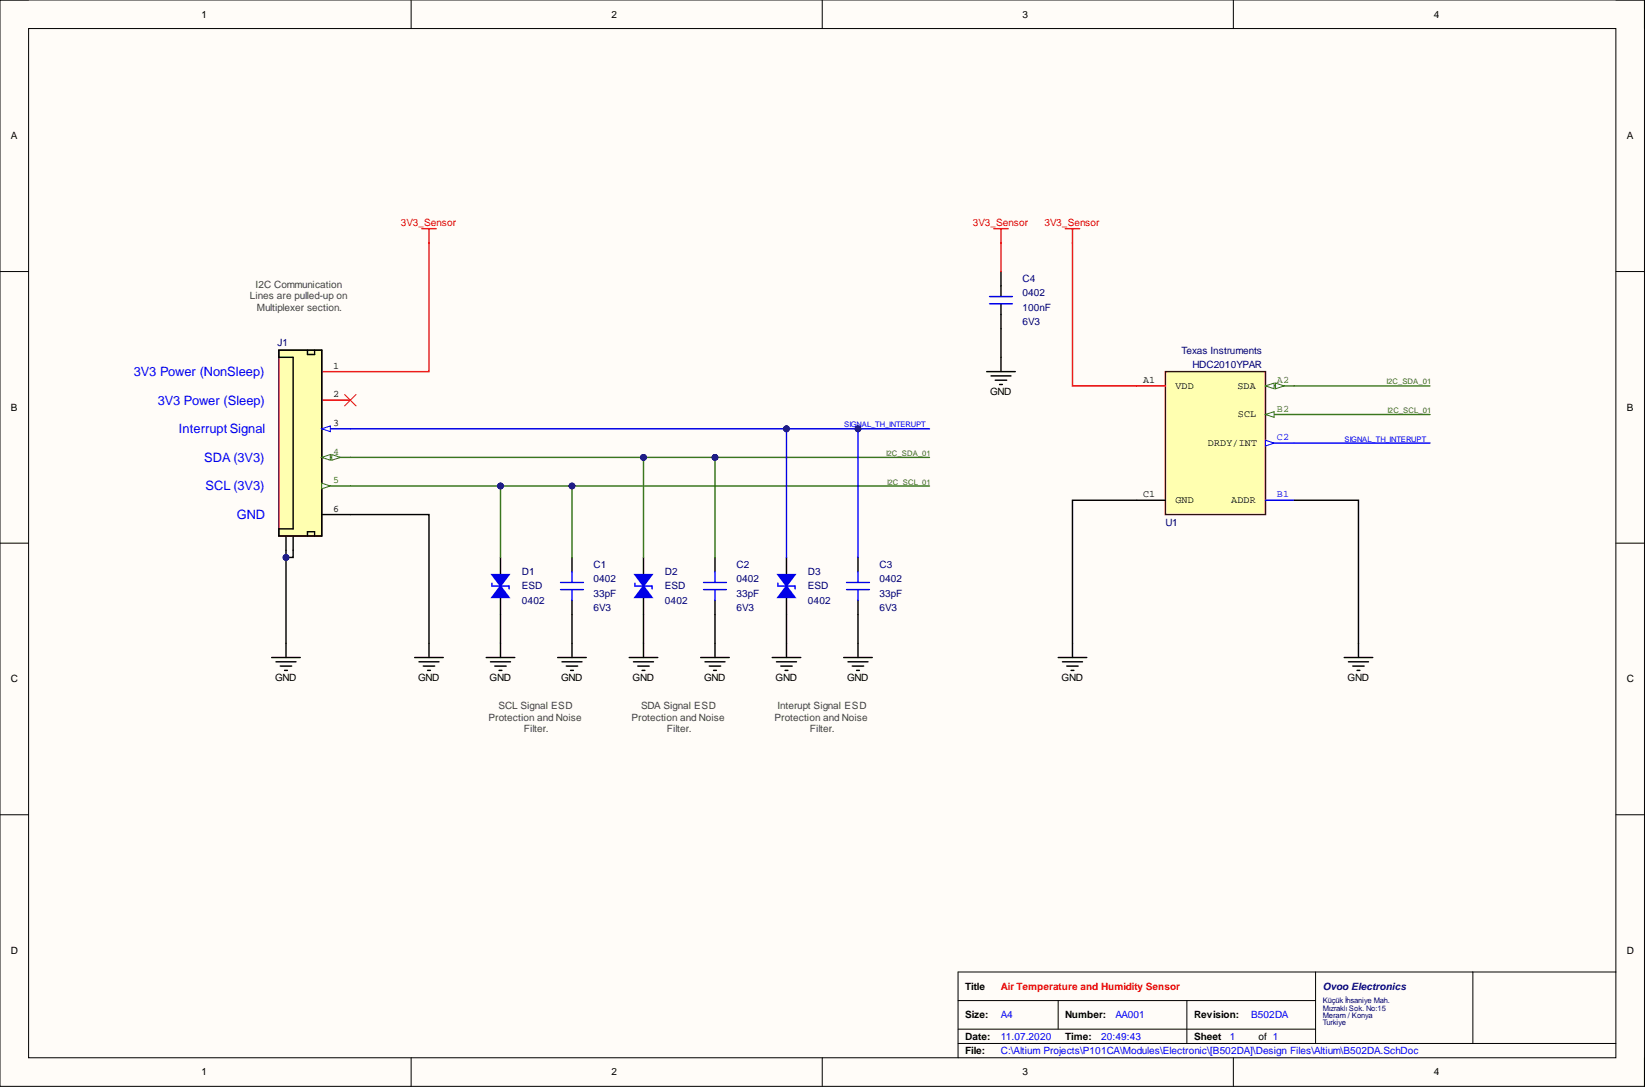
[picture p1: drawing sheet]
<svg xmlns="http://www.w3.org/2000/svg" width="292mm" height="193mm" viewBox="0 0 292 193" stroke-linecap="round" stroke-linejoin="round" font-family="sans-serif">
<path d="M0 0h292v192.9h-292z" fill-rule="evenodd" fill="#fffcf8"/>
<path d="M0 0h292v192.9h-292z" fill="none" stroke="#000" stroke-width=".18"/>
<path d="M5.1 5.1h281.8v182.7h-281.8z" fill-rule="evenodd" fill="#fffcf8"/>
<g fill="none" stroke="#000" stroke-width=".18">
<path d="M0 0h5.1M73 0v5.1M146 0v5.1M219 0v5.1M286.9 0h5.1v5.1M5.1 5.1h281.8v182.7h-281.8zM0 48.2h5.1M286.9 48.2h5.1M0 96.4h5.1M286.9 96.4h5.1M0 144.6h5.1M286.9 144.6h5.1"/>
<path d="M170.1 177.6h63.5M187.9 177.6v5.1M210.8 177.6v7.6M233.6 172.6v12.6M261.5 172.6v12.6M286.9 172.6h-116.8v15.2M73 187.8v5.1M146 187.8v5.1M170.1 185.2h116.8M170.1 182.7h63.5M219 187.8v5.1M292 187.8v5.1"/>
</g>
<path d="M88.9 99v4M48.2 116.7h5.1M49 117.5h3.6M49.8 118.2h2M50.5 119h.5M50.8 114.2v2.5M73.6 116.7h5.1M74.4 117.5h3.6M75.2 118.2h2M75.9 119h.5M76.2 114.2v2.5M88.9 105.1v4" fill="none" stroke="#000" stroke-width=".25"/>
<path d="M87.3 104h3.1" fill="none" stroke="#00f" stroke-width=".25"/>
<path d="M88.9 104l1.5 2.1h-3.1z" fill="#00f"/>
<path d="M87.3 103.5v.5M88.9 104l1.5 2.1h-3.1zM90.4 104v.5" fill="none" stroke="#00f" stroke-width=".25"/>
<path d="M87.3 102h3.1l-1.5 2z" fill="#00f"/>
<path d="M87.3 102h3.1l-1.5 2zM99.5 103.4h4.1M99.5 104.7h4.1M101.6 101.5v1.9M101.6 104.7v1.9M112.7 104h3.1" fill="none" stroke="#00f" stroke-width=".25"/>
<g fill="none" stroke="#000" stroke-width=".25">
<path d="M101.6 99v2.5M114.3 99v4M86.3 116.7h5.1M87.1 117.5h3.5M87.9 118.2h2M88.6 119h.5M88.9 114.2v2.5M99 116.7h5.1M99.8 117.5h3.5M100.6 118.2h2M101.3 119h.5M101.6 106.6v2.5"/>
<path d="M101.6 114.2v2.5M114.3 105.1v4"/>
</g>
<path d="M114.3 104l1.5 2.1h-3.1z" fill="#00f"/>
<path d="M112.7 103.5v.5M114.3 104l1.5 2.1h-3.1zM115.8 104v.5" fill="none" stroke="#00f" stroke-width=".25"/>
<path d="M112.7 102h3.1l-1.5 2z" fill="#00f"/>
<path d="M112.7 102h3.1l-1.5 2zM124.9 103.4h4.1M124.9 104.7h4.1M127 101.5v1.9M127 104.7v1.9M138.1 104h3.1" fill="none" stroke="#00f" stroke-width=".25"/>
<g fill="none" stroke="#000" stroke-width=".25">
<path d="M127 99v2.5M139.7 99v4M111.7 116.7h5.1M112.5 117.5h3.5M113.2 118.2h2.1M114 119h.5M114.3 114.2v2.5M124.4 116.7h5.1M125.2 117.5h3.5M125.9 118.2h2.1M126.7 119h.5M127 106.6v2.5"/>
<path d="M127 114.2v2.5M139.7 105.1v4"/>
</g>
<path d="M74.9 40.6h2.5M76.2 40.6v2.5" fill="none" stroke="#f00" stroke-width=".25"/>
<path d="M139.7 104l1.5 2.1h-3.1z" fill="#00f"/>
<path d="M138.1 103.5v.5M139.7 104l1.5 2.1h-3.1zM141.2 104v.5" fill="none" stroke="#00f" stroke-width=".25"/>
<path d="M138.1 102h3.1l-1.5 2z" fill="#00f"/>
<path d="M138.1 102h3.1l-1.5 2zM150.3 103.4h4.1M150.3 104.7h4.1M152.4 101.5v1.9M152.4 104.7v1.9" fill="none" stroke="#00f" stroke-width=".25"/>
<g fill="none" stroke="#000" stroke-width=".25">
<path d="M50.8 95.2v2.5M52.1 95.2v2.5M152.4 99v2.5M137.1 116.7h5.1M137.9 117.5h3.5M138.6 118.2h2.1M139.4 119h.5M139.7 114.2v2.5M149.8 116.7h5.1M150.6 117.5h3.5M151.3 118.2h2.1M152.1 119h.5"/>
<path d="M152.4 106.6v2.5M152.4 114.2v2.5"/>
</g>
<path d="M49.5 62.2h7.6v33h-7.6z" fill-rule="evenodd" fill="#ffffb0"/>
<path d="M49.5 62.2h7.6v33h-7.6z" fill="none" stroke="#800000" stroke-width=".25"/>
<path d="M57.1 66h5.1M57.1 71h5.1" fill="none" stroke="#f00" stroke-width=".25"/>
<path d="M49.5 62.2h7.6v33h-7.6v-1.3h2.6v-30.5h-2.6zM54.6 62.2v.7h1.3v-.7M54.6 95.2v-.8h1.3v.8" fill="none" stroke="#000" stroke-width=".25"/>
<path d="M57.1 76.1h5.1" fill="none" stroke="#00f" stroke-width=".25"/>
<path d="M57.1 76.1l1.6-.5v1z" fill="#f8fcff"/>
<path d="M57.1 76.1l1.6-.5v1z" fill="none" stroke="#00f" stroke-width=".18"/>
<path d="M57.1 81.2h5.1" fill="none" stroke="#38761d" stroke-width=".25"/>
<path d="M57.1 81.2l1.6-.5v1z" fill="#f8fcff"/>
<path d="M57.1 81.2l1.6-.5v1z" fill="none" stroke="#38761d" stroke-width=".18"/>
<path d="M58.9 80.7l1.5 .5-1.5 .5z" fill="#f8fcff"/>
<path d="M58.9 80.7l1.5 .5-1.5 .5z" fill="none" stroke="#38761d" stroke-width=".18"/>
<path d="M57.1 86.3h5.1" fill="none" stroke="#38761d" stroke-width=".25"/>
<path d="M57.1 85.8l1.6 .5-1.6 .5z" fill="#f8fcff"/>
<path d="M57.1 85.8l1.6 .5-1.6 .5z" fill="none" stroke="#38761d" stroke-width=".18"/>
<path d="M57.1 91.3h5.1" fill="none" stroke="#000" stroke-width=".25"/>
<path d="M206.9 66h17.8v25.3h-17.8z" fill-rule="evenodd" fill="#ffffb0"/>
<path d="M206.9 66h17.8v25.3h-17.8z" fill="none" stroke="#800000" stroke-width=".25"/>
<path d="M224.7 88.8h5.1" fill="none" stroke="#00f" stroke-width=".25"/>
<path d="M201.9 88.8h5" fill="none" stroke="#000" stroke-width=".25"/>
<path d="M201.9 68.5h5" fill="none" stroke="#f00" stroke-width=".25"/>
<path d="M224.7 68.5h5.1" fill="none" stroke="#38761d" stroke-width=".25"/>
<path d="M224.7 68.5l1.5-.5v1z" fill="#f8fcff"/>
<path d="M224.7 68.5l1.5-.5v1z" fill="none" stroke="#38761d" stroke-width=".18"/>
<path d="M226.5 68l1.5 .5-1.5 .5z" fill="#f8fcff"/>
<path d="M226.5 68l1.5 .5-1.5 .5z" fill="none" stroke="#38761d" stroke-width=".18"/>
<path d="M224.7 73.6h5.1" fill="none" stroke="#38761d" stroke-width=".25"/>
<path d="M224.7 73.6l1.5-.5v1z" fill="#f8fcff"/>
<path d="M224.7 73.6l1.5-.5v1z" fill="none" stroke="#38761d" stroke-width=".18"/>
<path d="M224.7 78.7h5.1" fill="none" stroke="#00f" stroke-width=".25"/>
<path d="M224.7 78.2l1.5 .5-1.5 .5z" fill="#f8fcff"/>
<path d="M224.7 78.2l1.5 .5-1.5 .5z" fill="none" stroke="#00f" stroke-width=".18"/>
<path d="M176.5 40.6h2.5M177.7 40.6v2.5M189.2 40.6h2.5M190.4 40.6v2.5" fill="none" stroke="#f00" stroke-width=".25"/>
<g fill="none" stroke="#000" stroke-width=".25">
<path d="M177.7 48.2v4.4M177.7 53.9v4.5M175.2 66h5.1M176 66.7h3.5M176.7 67.5h2.1M177.5 68.3h.5M177.7 63.4v2.6M52.1 97.7v1.3h-1.3M187.9 116.7h5.1M188.7 117.5h3.5M189.4 118.2h2.1M190.2 119h.5"/>
<path d="M190.4 114.2v2.5M238.7 116.7h5.1M239.4 117.5h3.6M240.2 118.2h2M241 119h.5M241.2 114.2v2.5"/>
</g>
<path d="M61.2 70l2 2.1M63.2 70l-2 2.1" fill="none" stroke="#f00" stroke-width=".18"/>
<path d="M175.7 53.9h4.1M175.7 52.6h4.1" fill="none" stroke="#00f" stroke-width=".25"/>
<circle cx="50.8" cy="99" r=".51" fill="#000080"/>
<circle cx="50.8" cy="99" r=".51" fill="none" stroke="#000080" stroke-width=".18"/>
<path d="M62.2 91.3h14v22.9" fill="none" stroke="#000" stroke-width=".25"/>
<path d="M62.2 86.3h102.8" fill="none" stroke="#38761d" stroke-width=".25"/>
<circle cx="88.9" cy="86.3" r=".51" fill="#000080"/>
<circle cx="88.9" cy="86.3" r=".51" fill="none" stroke="#000080" stroke-width=".18"/>
<circle cx="101.6" cy="86.3" r=".51" fill="#000080"/>
<circle cx="101.6" cy="86.3" r=".51" fill="none" stroke="#000080" stroke-width=".18"/>
<path d="M62.2 81.2h102.8" fill="none" stroke="#38761d" stroke-width=".25"/>
<circle cx="114.3" cy="81.2" r=".51" fill="#000080"/>
<circle cx="114.3" cy="81.2" r=".51" fill="none" stroke="#000080" stroke-width=".18"/>
<circle cx="127" cy="81.2" r=".51" fill="#000080"/>
<circle cx="127" cy="81.2" r=".51" fill="none" stroke="#000080" stroke-width=".18"/>
<path d="M62.2 76.1h102.8" fill="none" stroke="#00f" stroke-width=".25"/>
<circle cx="139.7" cy="76.1" r=".51" fill="#000080"/>
<circle cx="139.7" cy="76.1" r=".51" fill="none" stroke="#000080" stroke-width=".18"/>
<circle cx="152.4" cy="76.1" r=".51" fill="#000080"/>
<circle cx="152.4" cy="76.1" r=".51" fill="none" stroke="#000080" stroke-width=".18"/>
<path d="M76.2 43.1v22.9h-14M190.4 43.1v25.4h11.5" fill="none" stroke="#f00" stroke-width=".25"/>
<path d="M50.8 97.7v16.5M201.9 88.8h-11.5v25.4M229.8 88.8h11.4v25.4" fill="none" stroke="#000" stroke-width=".25"/>
<circle cx="50.8" cy="99" r=".51" fill="#000080"/>
<circle cx="50.8" cy="99" r=".51" fill="none" stroke="#000080" stroke-width=".18"/>
<path d="M88.9 109.1v5.1" fill="none" stroke="#000" stroke-width=".25"/>
<path d="M88.9 86.3v12.7" fill="none" stroke="#38761d" stroke-width=".25"/>
<circle cx="88.9" cy="86.3" r=".51" fill="#000080"/>
<circle cx="88.9" cy="86.3" r=".51" fill="none" stroke="#000080" stroke-width=".18"/>
<path d="M101.6 109.1v5.1" fill="none" stroke="#000" stroke-width=".25"/>
<path d="M101.6 86.3v12.7" fill="none" stroke="#38761d" stroke-width=".25"/>
<circle cx="101.6" cy="86.3" r=".51" fill="#000080"/>
<circle cx="101.6" cy="86.3" r=".51" fill="none" stroke="#000080" stroke-width=".18"/>
<path d="M114.3 109.1v5.1" fill="none" stroke="#000" stroke-width=".25"/>
<path d="M114.3 81.2v17.8" fill="none" stroke="#38761d" stroke-width=".25"/>
<circle cx="114.3" cy="81.2" r=".51" fill="#000080"/>
<circle cx="114.3" cy="81.2" r=".51" fill="none" stroke="#000080" stroke-width=".18"/>
<path d="M127 109.1v5.1" fill="none" stroke="#000" stroke-width=".25"/>
<path d="M127 81.2v17.8" fill="none" stroke="#38761d" stroke-width=".25"/>
<circle cx="127" cy="81.2" r=".51" fill="#000080"/>
<circle cx="127" cy="81.2" r=".51" fill="none" stroke="#000080" stroke-width=".18"/>
<path d="M139.7 109.1v5.1" fill="none" stroke="#000" stroke-width=".25"/>
<path d="M139.7 76.1v22.9" fill="none" stroke="#00f" stroke-width=".25"/>
<circle cx="139.7" cy="76.1" r=".51" fill="#000080"/>
<circle cx="139.7" cy="76.1" r=".51" fill="none" stroke="#000080" stroke-width=".18"/>
<path d="M152.4 109.1v5.1" fill="none" stroke="#000" stroke-width=".25"/>
<path d="M152.4 76.1v22.9" fill="none" stroke="#00f" stroke-width=".25"/>
<circle cx="152.4" cy="76.1" r=".51" fill="#000080"/>
<circle cx="152.4" cy="76.1" r=".51" fill="none" stroke="#000080" stroke-width=".18"/>
<path d="M229.8 68.5h24.1M229.8 73.6h24.1" fill="none" stroke="#38761d" stroke-width=".25"/>
<path d="M229.8 78.7h24.1" fill="none" stroke="#00f" stroke-width=".25"/>
<path d="M177.7 58.4v5" fill="none" stroke="#000" stroke-width=".25"/>
<path d="M177.7 43.1v5.1" fill="none" stroke="#f00" stroke-width=".25"/>
<g font-size="2.3" fill="#00f">
<text x="23.8" y="66.7">3V3 Power (NonSleep)</text>
<text x="28" y="71.8">3V3 Power (Sleep)</text>
<text x="31.7" y="76.9">Interrupt Signal</text>
<text x="36.2" y="82">SDA (3V3)</text>
<text x="36.5" y="87">SCL (3V3)</text>
<text x="42.1" y="92.1">GND</text>
</g>
<g font-size="1.8">
<text x="35.8" y="3.1">1</text>
<text x="108.6" y="3.1">2</text>
<text x="181.6" y="3.1">3</text>
<text x="254.6" y="3.1">4</text>
<text x="1.9" y="24.7">A</text>
<text x="288.9" y="24.7">A</text>
<text x="59.2" y="65.5">1</text>
<text x="59.2" y="70.5">2</text>
<text x="175.8" y="70.1">GND</text>
<text x="203" y="68">A1</text>
<text x="208.7" y="69">VDD</text>
<text x="219.7" y="69">SDA</text>
<text x="1.9" y="72.9">B</text>
<text x="59.2" y="75.6">3</text>
<text x="219.8" y="74.1">SCL</text>
<text x="288.9" y="72.9">B</text>
<text x="214.5" y="79.2">DRDY/INT</text>
<text x="203" y="88.3">C1</text>
<text x="208.7" y="89.3">GND</text>
<text x="218.6" y="89.3">ADDR</text>
<text x="59.2" y="90.8">6</text>
<text x="1.9" y="121.1">C</text>
<text x="48.8" y="120.9">GND</text>
<text x="74.2" y="120.9">GND</text>
<text x="86.9" y="120.9">GND</text>
<text x="99.6" y="120.9">GND</text>
<text x="112.3" y="120.9">GND</text>
<text x="125" y="120.9">GND</text>
<text x="137.7" y="120.9">GND</text>
<text x="150.4" y="120.9">GND</text>
<text x="188.5" y="120.9">GND</text>
<text x="239.3" y="120.9">GND</text>
<text x="288.9" y="121.1">C</text>
<text x="1.9" y="169.3">D</text>
<text x="288.9" y="169.3">D</text>
<text x="171.4" y="175.7">Title</text>
<text x="171.4" y="180.8">Size:</text>
<text x="171.4" y="184.6">Date:</text>
<text x="189.2" y="180.8">Number:</text>
<text x="189.2" y="184.6">Time:</text>
<text x="212" y="180.8">Revision:</text>
<text x="212" y="184.6">Sheet</text>
<text x="223.4" y="184.6">of 1</text>
<text x="35.8" y="190.9">1</text>
<text x="108.6" y="190.9">2</text>
<text x="171.4" y="187.1">File:</text>
<text x="181.6" y="190.9">3</text>
<text x="254.6" y="190.9">4</text>
</g>
<g font-size="1.8" fill="#f00">
<text x="71.2" y="40.2">3V3_Sensor</text>
<text x="172.7" y="40.2">3V3_Sensor</text>
<text x="185.4" y="40.2">3V3_Sensor</text>
<text x="177.7" y="175.7">Air Temperature and Humidity Sensor</text>
</g>
<g font-size="1.8" fill="#434343">
<text x="44.4" y="53.1">Lines are pulled-up on</text>
<text x="45.4" y="51.1">I2C Communication</text>
<text x="45.6" y="55.1">Multiplexer section.</text>
<text x="88.5" y="125.9">SCL Signal ESD</text>
<text x="113.8" y="125.9">SDA Signal ESD</text>
<text x="138" y="125.9">Interupt Signal ESD</text>
<text x="86.8" y="128">Protection and Noise</text>
<text x="93" y="130">Filter.</text>
<text x="112.1" y="128">Protection and Noise</text>
<text x="118.4" y="130">Filter.</text>
<text x="137.5" y="128">Protection and Noise</text>
<text x="143.8" y="130">Filter.</text>
</g>
<g font-size="1.8" fill="#000080">
<text x="181.6" y="52.6">0402</text>
<text x="181.6" y="50.1">C4</text>
<text x="181.6" y="55.1">100nF</text>
<text x="181.6" y="57.7">6V3</text>
<text x="49.3" y="61.5">J1</text>
<text x="209.8" y="62.8">Texas Instruments</text>
<text x="211.8" y="65.3">HDC2010YPAR</text>
<text x="206.9" y="93.5">U1</text>
<text x="105.4" y="100.8">C1</text>
<text x="130.8" y="100.8">C2</text>
<text x="156.2" y="100.8">C3</text>
<text x="92.7" y="107.2">0402</text>
<text x="92.7" y="104.6">ESD</text>
<text x="92.7" y="102.1">D1</text>
<text x="105.4" y="103.4">0402</text>
<text x="105.4" y="105.9">33pF</text>
<text x="118.1" y="107.2">0402</text>
<text x="118.1" y="104.6">ESD</text>
<text x="118.1" y="102.1">D2</text>
<text x="130.8" y="103.4">0402</text>
<text x="130.8" y="105.9">33pF</text>
<text x="143.5" y="107.2">0402</text>
<text x="143.5" y="104.6">ESD</text>
<text x="143.5" y="102.1">D3</text>
<text x="156.2" y="103.4">0402</text>
<text x="156.2" y="105.9">33pF</text>
<text x="105.4" y="108.4">6V3</text>
<text x="130.8" y="108.4">6V3</text>
<text x="156.2" y="108.4">6V3</text>
<text x="234.9" y="175.7">Ovoo Electronics</text>
</g>
<g font-size="1.8" fill="#38761d">
<text x="226.7" y="68">A2</text>
<text x="226.7" y="73.1">B2</text>
<text x="59.2" y="80.7">4</text>
<text x="59.2" y="85.8">5</text>
</g>
<g font-size="1.8" fill="#00f">
<text x="226.7" y="78.2">C2</text>
<text x="226.7" y="88.3">B1</text>
<text x="177.7" y="184.6">11.07.2020</text>
<text x="177.7" y="180.8">A4</text>
<text x="195.5" y="184.6">20:49:43</text>
<text x="198.1" y="180.8">AA001</text>
<text x="218.4" y="184.6">1</text>
<text x="222.2" y="180.8">B502DA</text>
<text x="177.7" y="187.1">C:\Altium Projects\P101CA\Modules\Electronic\[B502DA]\Design Files\Altium\B502DA.SchDoc</text>
</g>
<g font-size="1.4" fill="#38761d">
<text x="246.2" y="68.3">I2C_SDA_01</text>
<text x="246.4" y="73.3">I2C_SCL_01</text>
<text x="157.3" y="80.9">I2C_SDA_01</text>
<text x="157.5" y="86">I2C_SCL_01</text>
</g>
<g font-size="1.4" fill="#00f">
<text x="149.9" y="75.9">SIGNAL_TH_INTERUPT</text>
<text x="238.8" y="78.4">SIGNAL_TH_INTERUPT</text>
</g>
<g font-size="1.4" fill="#000080">
<text x="234.9" y="178.1">Küçük İhsaniye Mah.</text>
<text x="234.9" y="179.4">MızraklıSok. No:15</text>
<text x="234.9" y="180.7">Meram / Konya</text>
<text x="234.9" y="181.9">Turkiye</text>
</g>
</svg>
